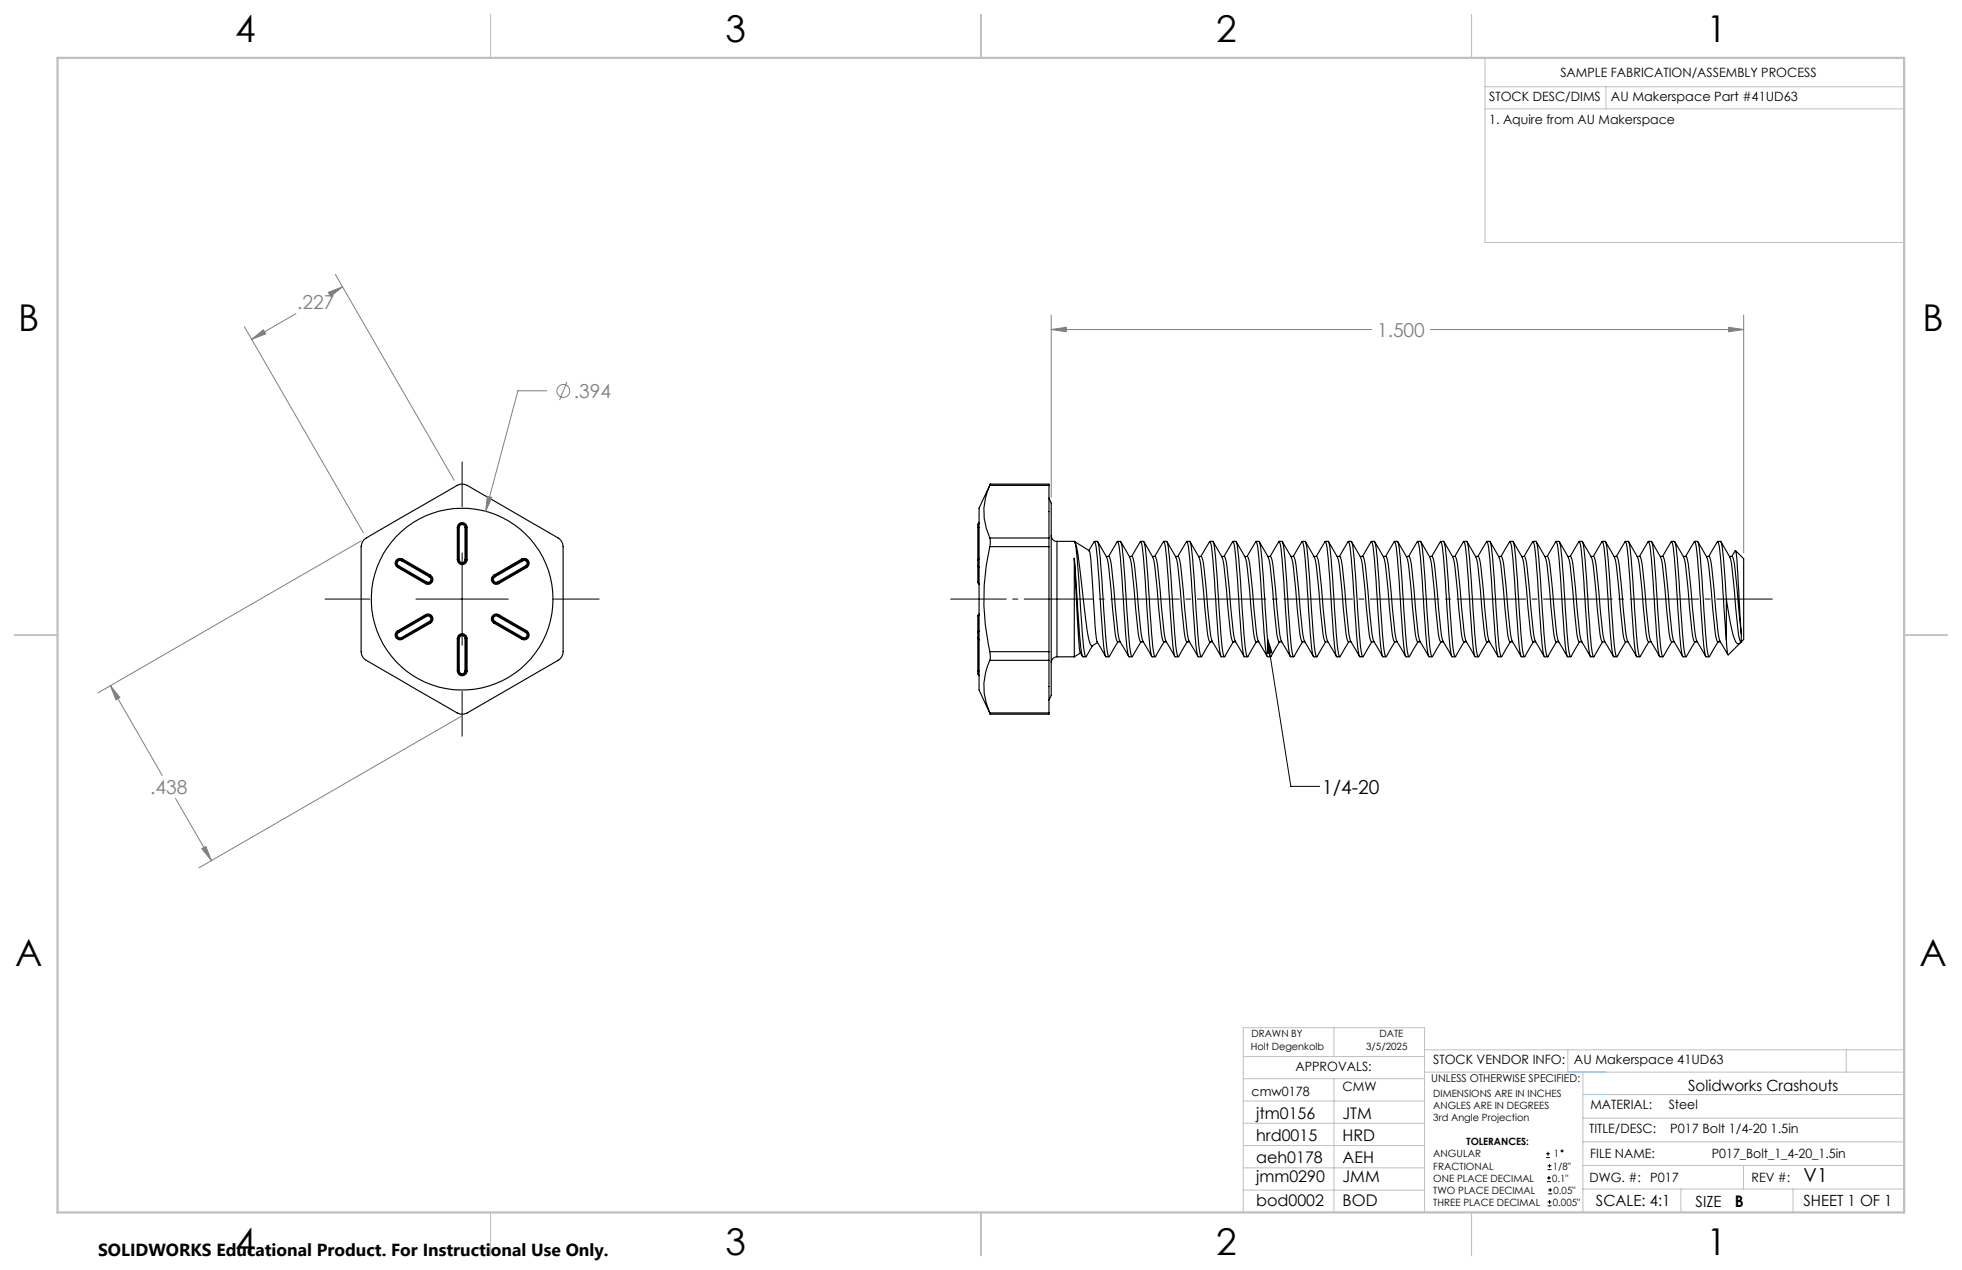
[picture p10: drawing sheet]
<svg xmlns="http://www.w3.org/2000/svg" width="432mm" height="279mm" viewBox="0 0 432 279" stroke-linecap="round" stroke-linejoin="round" font-family="sans-serif">
<g fill="none" stroke="#000" stroke-width=".25">
<path d="M80 118.8l20.6-12a2.22 2.22 0 0 1 2.2 0l20 11.6a2.18 2.18 0 0 1 1.1 1.9v21.5a3.3 3.3 0 0 1-1.1 3.5l-20 11.5a2.25 2.25 0 0 1-2.2 0l-20-11.5a2.11 2.11 0 0 1-1.1-1.9v-23.1l.2-.9zM100.6 116h.3M100.6 116a1.08 1.08 0 0 1 1.1-1 1.08 1.08 0 0 1 1.1 1M100.6 116v7.2M100.9 116h.2M100.9 116a.85 .85 0 0 1 .8-.8 .85 .85 0 0 1 .9 .8M100.9 116v7.2M101.1 116a.64 .64 0 0 1 .6-.6 .64 .64 0 0 1 .6 .6M101.1 116v7.2M102.3 116h.3M102.3 116v7.2M102.6 116h.2"/>
<path d="M102.6 116v7.2M102.8 116v7.2M215.2 116h.1M215.2 116v7.3M215.3 115.2l-.1 .8M215.3 116h.2M215.3 115.2v.8M215.3 116v7.1M215.5 115l-.2 .2M217.8 106.8a13.3 13.3 0 0 0 0 11.6M217.8 118.4v1.9M217.8 118.4h13.1"/>
<path d="M217.8 106.8h13.1M217.9 106.5l-.1 .3M217.9 106.5l-2.4 5.3v40l2.4 5.3h13v-.3M217.9 106.5h13v.3M230.9 109.6l.5 1.1v39.6a5.9 5.9 0 0 1-.5 3.7M230.9 118.4v1.9M230.9 106.8v11.6M231.4 117.8a1.21 1.21 0 0 0 1.2 1.3M232.6 119.1v25.4M232.6 119.1h3.8M236.4 119.1l3.3 2.1a99.2 99.2 0 0 1 1.1 13.2l.4 5.3a4.5 4.5 0 0 0 1.1 3l1 1.6M236.4 119.1l.1 .2a144.3 144.3 0 0 1 1.4 16.4l.5 6.4 .4 2.3 .2 .1 .1-.1"/>
<path d="M236.5 119.2l.1 .1a75.8 75.8 0 0 1 1.8 12.7l1.1 7.9a2.85 2.85 0 0 0 .8 2.2l.1-.1M240.8 119.2l-1.2 2M240.8 119.2l.1-.1 .1 .2a144.3 144.3 0 0 1 1.4 16.4l.8 8.2 .2 .6h.7M240.9 119.1h.6l.1 .2a144.3 144.3 0 0 1 1.4 16.4l.5 6.4 .4 2.3 .2 .1 .1-.1M241.6 119.2l1 1.7a7 7 0 0 1 1.5 4.3l.4 4.8a81.5 81.5 0 0 0 1.3 11l.2 .2h.6M245.9 119.2l-1.9 3.2M245.9 119.2l.1-.1 .1 .2a144.3 144.3 0 0 1 1.4 16.4l.7 8.2 .3 .6h.6M246 119.1h.6l.1 .2a144.3 144.3 0 0 1 1.4 16.4l.5 6.4 .4 2.3 .1 .1 .1-.1M246.7 119.2l.9 1.7a7 7 0 0 1 1.5 4.3l.5 4.8a81.5 81.5 0 0 0 1.3 11l.1 .2h.6M251 119.2l-1.9 3.2M251 119.2v-.1l.1 .2a144.3 144.3 0 0 1 1.5 16.4l.7 8.2 .3 .6h.6M251 119.1h.7l.1 .2a144.3 144.3 0 0 1 1.4 16.4l.5 6.4 .4 2.3 .1 .1 .1-.1"/>
<path d="M251.7 119.2l1 1.7a7 7 0 0 1 1.5 4.3l.5 4.8a81.5 81.5 0 0 0 1.3 11l.1 .2h.6M256 119.2l-1.9 3.2M256 119.2l.1-.1 .1 .2a144.3 144.3 0 0 1 1.4 16.4l.8 8.2 .3 .6h.6M256.1 119.1h.7l.1 .2a144.3 144.3 0 0 1 1.4 16.4l.5 6.4 .4 2.3 .1 .1 .1-.1M256.8 119.2l1 1.7a7 7 0 0 1 1.5 4.3l.5 4.8a81.5 81.5 0 0 0 1.3 11l.1 .2h.6M261.1 119.2l-1.9 3.2M261.1 119.2l.1-.1 .1 .2a144.3 144.3 0 0 1 1.4 16.4l.8 8.2 .2 .6h.7M261.2 119.1h.6l.1 .2a144.3 144.3 0 0 1 1.4 16.4l.5 6.4 .4 2.3 .2 .1 .1-.1M261.9 119.2l1 1.7a7 7 0 0 1 1.5 4.3l.5 4.8a81.5 81.5 0 0 0 1.2 11l.2 .2h.6M266.2 119.2l-1.9 3.2M266.2 119.2l.1-.1 .1 .2a144.3 144.3 0 0 1 1.4 16.4l.8 8.2 .2 .6h.7M266.3 119.1h.6l.1 .2a144.3 144.3 0 0 1 1.4 16.4l.5 6.4 .4 2.3 .2 .1 .1-.1"/>
<path d="M267 119.2l1 1.7a7 7 0 0 1 1.5 4.3l.4 4.8a81.5 81.5 0 0 0 1.3 11l.2 .2h.6M271.3 119.2l-1.9 3.2M271.3 119.2l.1-.1 .1 .2a144.3 144.3 0 0 1 1.4 16.4l.7 8.2 .3 .6h.6M271.4 119.1h.6l.1 .2a144.3 144.3 0 0 1 1.4 16.4l.5 6.4 .4 2.3 .1 .1 .1-.1M272.1 119.2l.9 1.7a7 7 0 0 1 1.5 4.3l.5 4.8a81.5 81.5 0 0 0 1.3 11l.1 .2h.6M276.4 119.2l-1.9 3.2M276.4 119.2v-.1l.1 .2a144.3 144.3 0 0 1 1.5 16.4l.7 8.2 .3 .6h.6M276.4 119.1h.7l.1 .2a144.3 144.3 0 0 1 1.4 16.4l.5 6.4 .4 2.3 .1 .1 .1-.1M277.1 119.2l1 1.7a7 7 0 0 1 1.5 4.3l.5 4.8a81.5 81.5 0 0 0 1.3 11l.1 .2h.6M281.4 119.2l-1.9 3.2M281.4 119.2l.1-.1 .1 .2a144.3 144.3 0 0 1 1.4 16.4l.8 8.2 .3 .6h.6M281.5 119.1h.7l.1 .2a144.3 144.3 0 0 1 1.4 16.4l.5 6.4 .4 2.3 .1 .1 .1-.1"/>
<path d="M282.2 119.2l1 1.7a7 7 0 0 1 1.5 4.3l.5 4.8a81.5 81.5 0 0 0 1.3 11l.1 .2h.6M286.5 119.2l-1.9 3.2M286.5 119.2l.1-.1 .1 .2a144.3 144.3 0 0 1 1.4 16.4l.8 8.2 .2 .6h.7M286.6 119.1h.6l.1 .2a144.3 144.3 0 0 1 1.4 16.4l.5 6.4 .4 2.3 .2 .1 .1-.1M287.3 119.2l1 1.7a7 7 0 0 1 1.5 4.3l.5 4.8a81.5 81.5 0 0 0 1.2 11l.2 .2h.6M291.6 119.2l-1.9 3.2M291.6 119.2l.1-.1 .1 .2a144.3 144.3 0 0 1 1.4 16.4l.8 8.2 .2 .6h.7M291.7 119.1h.6l.1 .2a144.3 144.3 0 0 1 1.4 16.4l.5 6.4 .4 2.3 .2 .1 .1-.1M292.4 119.2l1 1.7a7 7 0 0 1 1.5 4.3l.4 4.8a81.5 81.5 0 0 0 1.3 11l.2 .2h.6M296.7 119.2l-1.9 3.2M296.7 119.2l.1-.1 .1 .2a144.3 144.3 0 0 1 1.4 16.4l.7 8.2 .3 .6h.6M296.8 119.1h.6l.1 .2a144.3 144.3 0 0 1 1.4 16.4l.5 6.4 .4 2.3 .1 .1 .1-.1"/>
<path d="M297.5 119.2l.9 1.7a7 7 0 0 1 1.5 4.3l.5 4.8a81.5 81.5 0 0 0 1.3 11l.1 .2h.6M301.8 119.2l-1.9 3.2M301.8 119.2v-.1l.1 .2a144.3 144.3 0 0 1 1.5 16.4l.7 8.2 .3 .6h.6M301.8 119.1h.7l.1 .2a144.3 144.3 0 0 1 1.4 16.4l.5 6.4 .4 2.3 .1 .1 .1-.1M302.5 119.2l1 1.7a7 7 0 0 1 1.5 4.3l.5 4.8a81.5 81.5 0 0 0 1.3 11l.1 .2h.6M306.8 119.2l-1.9 3.2M306.8 119.2l.1-.1 .1 .2a144.3 144.3 0 0 1 1.4 16.4l.8 8.2 .3 .6h.6M306.9 119.1h.7l.1 .2a144.3 144.3 0 0 1 1.4 16.4l.5 6.4 .4 2.3 .1 .1 .1-.1M307.6 119.2l1 1.7a7 7 0 0 1 1.5 4.3l.5 4.8a81.5 81.5 0 0 0 1.3 11l.1 .2h.6M311.9 119.2l-1.9 3.2M311.9 119.2l.1-.1 .1 .2a144.3 144.3 0 0 1 1.4 16.4l.8 8.2 .2 .6h.7M312 119.1h.6l.1 .2a144.3 144.3 0 0 1 1.4 16.4l.5 6.4 .4 2.3 .2 .1 .1-.1"/>
<path d="M312.7 119.2l1 1.7a7 7 0 0 1 1.5 4.3l.5 4.8a81.5 81.5 0 0 0 1.2 11l.2 .2h.6M317 119.2l-1.9 3.2M317 119.2l.1-.1 .1 .2a144.3 144.3 0 0 1 1.4 16.4l.8 8.2 .2 .6h.7M317.1 119.1h.6l.1 .2a144.3 144.3 0 0 1 1.4 16.4l.5 6.4 .4 2.3 .2 .1 .1-.1M317.8 119.2l1 1.7a7 7 0 0 1 1.5 4.3l.4 4.8a81.5 81.5 0 0 0 1.3 11l.2 .2h.6M322.1 119.2l-1.9 3.2M322.1 119.2l.1-.1 .1 .2a144.3 144.3 0 0 1 1.4 16.4l.7 8.2 .3 .6h.6M322.2 119.1h.6l.1 .2a144.3 144.3 0 0 1 1.4 16.4l.5 6.4 .4 2.3 .1 .1 .1-.1M322.9 119.2l.9 1.7a7 7 0 0 1 1.5 4.3l.5 4.8a81.5 81.5 0 0 0 1.3 11l.1 .2h.6M327.2 119.2l-1.9 3.2M327.2 119.2v-.1l.1 .2a144.3 144.3 0 0 1 1.5 16.4l.7 8.2 .3 .6h.6M327.2 119.1h.7l.1 .2a144.3 144.3 0 0 1 1.4 16.4l.5 6.4 .4 2.3 .1 .1 .1-.1"/>
<path d="M327.9 119.2l1 1.7a7 7 0 0 1 1.5 4.3l.5 4.8a81.5 81.5 0 0 0 1.3 11l.1 .2h.6M332.2 119.2l-1.9 3.2M332.2 119.2l.1-.1 .1 .2a144.3 144.3 0 0 1 1.4 16.4l.8 8.2 .3 .6h.6M332.3 119.1h.7l.1 .2a144.3 144.3 0 0 1 1.4 16.4l.5 6.4 .4 2.3 .1 .1 .1-.1M333 119.2l1 1.7a7 7 0 0 1 1.5 4.3l.5 4.8a81.5 81.5 0 0 0 1.3 11l.1 .2h.6M337.3 119.2l-1.9 3.2M337.3 119.2l.1-.1 .1 .2a144.3 144.3 0 0 1 1.4 16.4l.8 8.2 .2 .6h.7M337.4 119.1h.6l.1 .2a144.3 144.3 0 0 1 1.4 16.4l.5 6.4 .4 2.3 .2 .1 .1-.1M338.1 119.2l1 1.7a7 7 0 0 1 1.5 4.3l.5 4.8a81.5 81.5 0 0 0 1.2 11l.2 .2h.6M342.4 119.2l-1.9 3.2M342.4 119.2l.1-.1 .1 .2a144.3 144.3 0 0 1 1.4 16.4l.8 8.2 .2 .6h.7M342.5 119.1h.6l.1 .2a144.3 144.3 0 0 1 1.4 16.4l.5 6.4 .4 2.3 .2 .1 .1-.1"/>
<path d="M343.2 119.2l1 1.7a7 7 0 0 1 1.5 4.3l.4 4.8a81.5 81.5 0 0 0 1.3 11l.2 .2h.6M347.5 119.2l-1.9 3.2M347.5 119.2l.1-.1 .1 .2a144.3 144.3 0 0 1 1.4 16.4l.7 8.2 .3 .6h.6M347.6 119.1h.6l.1 .2a144.3 144.3 0 0 1 1.4 16.4l.5 6.4 .4 2.3 .1 .1 .1-.1M348.3 119.2l.9 1.7a7 7 0 0 1 1.5 4.3l.5 4.8a81.5 81.5 0 0 0 1.3 11l.1 .2h.6M352.6 119.2l-1.9 3.2M352.6 119.2v-.1l.1 .2a144.3 144.3 0 0 1 1.5 16.4l.7 8.2 .3 .6h.6M352.6 119.1h.7l.1 .2a144.3 144.3 0 0 1 1.4 16.4l.5 6.4 .4 2.3 .1 .1 .1-.1M353.3 119.2l1 1.7a7 7 0 0 1 1.5 4.3l.5 4.8a81.5 81.5 0 0 0 1.3 11l.1 .2h.6M357.6 119.2l-1.9 3.2M357.6 119.2l.1-.1 .1 .2a144.3 144.3 0 0 1 1.4 16.4l.8 8.2 .3 .6h.6M357.7 119.1h.7l.1 .2a144.3 144.3 0 0 1 1.4 16.4l.5 6.4 .4 2.3 .1 .1 .1-.1"/>
<path d="M358.4 119.2l1 1.7a7 7 0 0 1 1.5 4.3l.5 4.8a81.5 81.5 0 0 0 1.3 11l.1 .2h.6M362.7 119.2l-1.9 3.2M362.7 119.2l.1-.1 .1 .2a144.3 144.3 0 0 1 1.4 16.4l.8 8.2 .2 .6h.7M362.8 119.1h.6l.1 .2a144.3 144.3 0 0 1 1.4 16.4l.5 6.4 .4 2.3 .2 .1 .1-.1M363.5 119.2l1 1.7a7 7 0 0 1 1.5 4.3l.5 4.8a81.5 81.5 0 0 0 1.2 11l.2 .2h.6M367.8 119.2l-1.9 3.2M367.8 119.2l.1-.1 .1 .2a144.3 144.3 0 0 1 1.4 16.4l.8 8.2 .2 .6h.7M367.9 119.1h.6l.1 .2a144.3 144.3 0 0 1 1.4 16.4l.5 6.4 .4 2.3 .2 .1 .1-.1M368.6 119.2l1 1.7a7 7 0 0 1 1.5 4.3l.4 4.8a81.5 81.5 0 0 0 1.3 11l.2 .2h.6M372.9 119.2l-1.9 3.2M372.9 119.2l.1-.1 .1 .2a144.3 144.3 0 0 1 1.4 16.4l.7 8.2 .3 .6h.6M373 119.1h.6l.1 .2a144.3 144.3 0 0 1 1.4 16.4l.5 6.4 .4 2.3 .1 .1 .1-.1"/>
<path d="M373.7 119.2l.9 1.7a7 7 0 0 1 1.5 4.3l.5 4.8a81.6 81.6 0 0 0 1.3 11l.1 .2h.6M378 119.2l-1.9 3.2M378 119.2v-.1l.1 .2a144.3 144.3 0 0 1 1.5 16.4l.3 5.1M378 119.1h.7l.1 .2a82.1 82.1 0 0 1 1.1 12.5M378.7 119.2l1 1.7a7 7 0 0 1 1.5 4.3l.5 4.8a81.6 81.6 0 0 0 1.3 11l.2 .2M87.5 138.8l.1 .2M87.5 138.8a1.06 1.06 0 0 0-.4 1.4 1.06 1.06 0 0 0 1.5 .4M87.5 124.8l6.2 3.6M87.6 139a.85 .85 0 0 0-.3 1.1 .85 .85 0 0 0 1.2 .3M87.6 139l.1 .2M87.6 124.7l-.1 .1M87.6 124.7l6.2 3.5"/>
<path d="M87.7 124.5l-.1 .2M87.7 139.2a.63 .63 0 0 0-.2 .8 .63 .63 0 0 0 .9 .3M87.7 124.5l6.2 3.5M88.4 123.4a.63 .63 0 0 0-.9 .2 .63 .63 0 0 0 .2 .9M88.4 123.4l6.1 3.5M88.5 123.2a.85 .85 0 0 0-1.2 .3 .85 .85 0 0 0 .3 1.2M88.5 123.2l-.1 .2M88.5 123.2l6.1 3.6M88.6 123a1.07 1.07 0 0 0-1.5 .4 1.07 1.07 0 0 0 .4 1.4M88.6 123l-.1 .2M88.6 123l6.2 3.5M93.7 135.2l.1 .2"/>
<path d="M93.7 135.2a1.08 1.08 0 0 1 1.4 .4 1.08 1.08 0 0 1-.3 1.5M93.7 135.2l-6.2 3.6M93.8 135.4l.1 .2M93.8 135.4a.85 .85 0 0 1 1.1 .3 .85 .85 0 0 1-.3 1.2M93.8 128.2l-.1 .2M93.8 135.4l-6.2 3.6M93.9 128l-.1 .2M93.9 135.6a.63 .63 0 0 1 .9 .2 .63 .63 0 0 1-.3 .9M93.9 135.6l-6.2 3.6M94.5 126.9a.63 .63 0 0 1 .3 .9 .63 .63 0 0 1-.9 .2M94.5 136.7l.1 .2M94.5 136.7l-6.1 3.6"/>
<path d="M94.6 126.8l-.1 .1M94.6 126.8a.85 .85 0 0 1 .3 1.1 .85 .85 0 0 1-1.1 .3M94.6 136.9l.2 .2M94.6 136.9l-6.1 3.5M94.8 126.5l-.2 .3M94.8 126.5a1.08 1.08 0 0 1 .3 1.5 1.08 1.08 0 0 1-1.4 .4M94.8 137.1l-6.2 3.5M100.6 123.2h.3M100.6 123.2a1.08 1.08 0 0 0 1.1 1 1.08 1.08 0 0 0 1.1-1M100.9 123.2a.85 .85 0 0 0 .8 .8 .85 .85 0 0 0 .9-.8M100.9 123.2h.2M101.1 123.2a.64 .64 0 0 0 .6 .6 .64 .64 0 0 0 .6-.6"/>
<path d="M102.3 123.2h.3M102.6 123.2h.2M108.7 126.5a1.07 1.07 0 0 0-.4 1.5 1.07 1.07 0 0 0 1.4 .4M108.7 126.5l.1 .3M108.7 137.1l6.1 3.5M108.8 126.8l.1 .1M108.8 126.8a.85 .85 0 0 0-.3 1.1 .85 .85 0 0 0 1.1 .3M108.8 136.9l-.1 .2M108.8 136.9l6.1 3.5M108.9 136.7l-.1 .2M108.9 126.9a.63 .63 0 0 0-.2 .9 .63 .63 0 0 0 .8 .2M108.9 136.7l6.2 3.6"/>
<path d="M109.5 135.6a.63 .63 0 0 0-.8 .2 .63 .63 0 0 0 .2 .9M109.5 128l.1 .2M109.5 135.6l6.2 3.6M109.6 135.4a.85 .85 0 0 0-1.1 .3 .85 .85 0 0 0 .3 1.2M109.6 135.4l-.1 .2M109.6 128.2l.1 .2M109.6 135.4l6.2 3.6M109.7 135.2a1.07 1.07 0 0 0-1.4 .4 1.07 1.07 0 0 0 .4 1.5M109.7 135.2l-.1 .2M109.7 135.2l6.2 3.6M114.8 123l.1 .2M114.8 123a1.08 1.08 0 0 1 1.5 .4 1.08 1.08 0 0 1-.4 1.4"/>
<path d="M114.8 123l-6.1 3.5M114.9 123.2l.2 .2M114.9 123.2a.86 .86 0 0 1 1.2 .3 .86 .86 0 0 1-.3 1.2M114.9 123.2l-6.1 3.6M115.1 123.4a.63 .63 0 0 1 .8 .2 .63 .63 0 0 1-.2 .9M115.1 123.4l-6.2 3.5M115.7 139.2a.63 .63 0 0 1 .2 .8 .63 .63 0 0 1-.8 .3M115.7 124.5l.1 .2M115.7 124.5l-6.2 3.5M115.8 139l-.1 .2M115.8 139a.86 .86 0 0 1 .3 1.1 .86 .86 0 0 1-1.2 .3M115.8 124.7l.1 .1"/>
<path d="M115.8 124.7l-6.2 3.5M115.9 138.8l-.1 .2M115.9 138.8a1.07 1.07 0 0 1 .4 1.5 1.07 1.07 0 0 1-1.5 .3M115.9 124.8l-6.2 3.6M215.2 128l.1 .3M215.2 123.3v1.2M215.2 124.5l.1 .2M215.2 139.2v1.1M215.2 128l.1 .2M215.2 123.2h.1M215.2 124.5v3.5M215.3 123.1l-.1 .2"/>
<path d="M215.3 128.3l.2 .3M215.3 135.3l-.1 3.9M215.3 124.7l.2 .1M215.3 139l-.1 .2M215.3 128.2l.2 .2M215.3 123.1v1.6M215.3 139v1.5M215.3 128.2v.1M215.3 124.7v3.5M215.3 135.3v3.7M215.5 122.8l-.2 .3M215.5 135.1l-.2 .2"/>
<path d="M215.5 138.8l-.2 .2M215.5 135.2l-.3 .4M217.8 120.3a51.1 51.1 0 0 0 0 23.1M217.8 120.3h13.1M230.9 120.3v23.1M236.4 122.8v21.7M236.4 122.8l.8 15.6 .5 5.1M236.4 122.8l.8 11a85.1 85.1 0 0 0 1 10.6l.1 .1h.7M243.5 122.4h.6a5.3 5.3 0 0 1 .6 2.8l.5 4.8a91 91 0 0 0 1.2 11l2 3.3M248.6 122.4h.5a5.3 5.3 0 0 1 .7 2.8l.5 4.8a91 91 0 0 0 1.2 11l1.9 3.3M253.6 122.4h.6a5.3 5.3 0 0 1 .6 2.8l.5 4.8a91 91 0 0 0 1.3 11l1.9 3.3M258.7 122.4h.6a5.3 5.3 0 0 1 .6 2.8l.5 4.8a91 91 0 0 0 1.3 11l1.9 3.3"/>
<path d="M263.8 122.4h.6a5.3 5.3 0 0 1 .6 2.8l.5 4.8a91 91 0 0 0 1.2 11l2 3.3M268.9 122.4h.6a5.3 5.3 0 0 1 .6 2.8l.5 4.8a91 91 0 0 0 1.2 11l2 3.3M274 122.4h.5a5.3 5.3 0 0 1 .7 2.8l.5 4.8a91 91 0 0 0 1.2 11l1.9 3.3M279 122.4h.6a5.3 5.3 0 0 1 .6 2.8l.5 4.8a91 91 0 0 0 1.3 11l1.9 3.3M284.1 122.4h.6a5.3 5.3 0 0 1 .6 2.8l.5 4.8a91 91 0 0 0 1.3 11l1.9 3.3M289.2 122.4h.6a5.3 5.3 0 0 1 .6 2.8l.5 4.8a91 91 0 0 0 1.2 11l2 3.3M294.3 122.4h.6a5.3 5.3 0 0 1 .6 2.8l.5 4.8a91 91 0 0 0 1.2 11l2 3.3M299.4 122.4h.5a5.3 5.3 0 0 1 .7 2.8l.5 4.8a91 91 0 0 0 1.2 11l1.9 3.3M304.4 122.4h.6a5.3 5.3 0 0 1 .6 2.8l.5 4.8a91 91 0 0 0 1.3 11l1.9 3.3M309.5 122.4h.6a5.3 5.3 0 0 1 .6 2.8l.5 4.8a91 91 0 0 0 1.3 11l1.9 3.3M314.6 122.4h.6a5.3 5.3 0 0 1 .6 2.8l.5 4.8a91 91 0 0 0 1.2 11l2 3.3M319.7 122.4h.6a5.3 5.3 0 0 1 .6 2.8l.5 4.8a91 91 0 0 0 1.2 11l2 3.3"/>
<path d="M324.8 122.4h.5a5.3 5.3 0 0 1 .7 2.8l.5 4.8a91 91 0 0 0 1.2 11l1.9 3.3M329.8 122.4h.6a5.3 5.3 0 0 1 .6 2.8l.5 4.8a91 91 0 0 0 1.3 11l1.9 3.3M334.9 122.4h.6a5.3 5.3 0 0 1 .6 2.8l.5 4.8a91 91 0 0 0 1.3 11l1.9 3.3M340 122.4h.6a5.3 5.3 0 0 1 .6 2.8l.5 4.8a91 91 0 0 0 1.2 11l2 3.3M345.1 122.4h.6a5.3 5.3 0 0 1 .6 2.8l.5 4.8a91 91 0 0 0 1.2 11l2 3.3M350.2 122.4h.5a5.3 5.3 0 0 1 .7 2.8l.5 4.8a91 91 0 0 0 1.2 11l1.9 3.3M355.2 122.4h.6a5.3 5.3 0 0 1 .6 2.8l.5 4.8a91 91 0 0 0 1.3 11l1.9 3.3M360.3 122.4h.6a5.3 5.3 0 0 1 .6 2.8l.5 4.8a91 91 0 0 0 1.3 11l1.9 3.3M365.4 122.4h.6a5.3 5.3 0 0 1 .6 2.8l.5 4.8a91 91 0 0 0 1.2 11l2 3.3M370.5 122.4h.6a5.3 5.3 0 0 1 .6 2.8l.5 4.8a91 91 0 0 0 1.2 11l2 3.3M375.6 122.4h.5a5.3 5.3 0 0 1 .7 2.8l.5 4.8a91 91 0 0 0 1.2 11l1.7 3M379.9 131.8v9"/>
<path d="M379.9 131.8l1.2 6.7a6.3 6.3 0 0 0 1.2 3.1l.4 .1 .5-.5M380.6 122.4h.6a5.3 5.3 0 0 1 .6 2.8l1.4 14.2M381.1 122.4l.9-1.3 .2 1.6 1 16.7M382 121.1l1.8 1.8v17.8l-.6 .5M383.2 139.4v1.8M88.4 140.3l.1 .1M88.5 140.4l.1 .2M100.6 140.5h.3M100.6 140.5a1.08 1.08 0 0 1 1.1-1.1 1.08 1.08 0 0 1 1.1 1.1M100.6 147.6a1.08 1.08 0 0 0 1.1 1.1 1.08 1.08 0 0 0 1.1-1.1M100.6 147.6h.3M100.6 140.5v7.1"/>
<path d="M100.9 140.5h.2M100.9 140.5a.85 .85 0 0 1 .8-.9 .85 .85 0 0 1 .9 .9M100.9 147.6h.2M100.9 147.6a.85 .85 0 0 0 .8 .8 .85 .85 0 0 0 .9-.8M100.9 140.5v7.1M101.1 147.6a.64 .64 0 0 0 .6 .6 .64 .64 0 0 0 .6-.6M101.1 140.5a.64 .64 0 0 1 .6-.7 .64 .64 0 0 1 .6 .7M101.1 140.5v7.1M102.3 140.5h.3M102.3 147.6h.3M102.3 140.5v7.1M102.6 140.5h.2"/>
<path d="M102.6 147.6h.2M102.6 140.5v7.1M102.8 140.5v7.1M114.9 140.4l-.1 .2M115.1 140.3l-.2 .1M215.2 140.3l.1 .2M215.2 147.6l.1 .8M215.2 147.6h.1M215.2 140.5h.1M215.2 140.3v7.3M215.3 140.5l.2 .3M215.3 148.4l.2 .3"/>
<path d="M215.3 147.6h.2M215.3 147.6v.8M215.3 140.5v7.1M217.8 143.4v1.9M217.8 145.3a13.3 13.3 0 0 0 0 11.5M217.8 156.8l.1 .3M217.8 143.4h13.1M217.8 145.3h13.1M217.8 156.8h13.1M230.9 143.4v1.9M230.9 145.3v11.5M232.6 144.5a1.26 1.26 0 0 0-1.2 1.3"/>
<path d="M232.6 144.5h3.8M237.7 143.5l.5 .8M237.8 143.7l-1.4 .8M240.5 142l-1.4 2.4M241.5 141.4l-1.1 .7M246 141.2l-1.8 3.2M251.1 141.2l-1.9 3.2M256.2 141.2l-1.9 3.2M261.3 141.2l-1.9 3.2M266.3 141.2l-1.8 3.2M271.4 141.2l-1.8 3.2M276.5 141.2l-1.9 3.2"/>
<path d="M281.6 141.2l-1.9 3.2M286.7 141.2l-1.9 3.2M291.7 141.2l-1.8 3.2M296.8 141.2l-1.8 3.2M301.9 141.2l-1.9 3.2M307 141.2l-1.9 3.2M312.1 141.2l-1.9 3.2M317.1 141.2l-1.8 3.2M322.2 141.2l-1.8 3.2M327.3 141.2l-1.9 3.2M332.4 141.2l-1.9 3.2M337.5 141.2l-1.9 3.2"/>
<path d="M342.5 141.2l-1.8 3.2M347.6 141.2l-1.8 3.2M352.7 141.2l-1.9 3.2M357.8 141.2l-1.9 3.2M362.9 141.2l-1.9 3.2M367.9 141.2l-1.8 3.2M373 141.2l-1.8 3.2M378.1 141.2l-1.9 3.2M379.9 140.8l.4 3.3 2.6-2.6"/>
<circle cx="101.7" cy="131.8" r="20"/>
</g>
<g fill="none" stroke="#808080" stroke-width=".22">
<path d="M53.8 71.9l26.2 45.3M55.4 74.6l2.6-2 .5 .8zM65.1 69l-9.7 5.6M72.2 64.3l3.2-1.2-2.6 2.1zM73.8 60.4l26.2 45.3M75.4 63.1l-1.6 .9M231.4 72.5l3.3-.5v1zM231.4 69.3v40.1M231.4 72.5h70.5M314.8 72.5h69M380.4 72l3.4 .5-3.4 .5zM383.8 69.3v52.3"/>
<path d="M120.3 86h-6.3l-7.1 26.5M124.8 84l-1.6 4M79.5 119l-57.9 33.4M107.2 109.2l1 .2-1.3 3.1zM24.3 150.8l2.1 2.7-.9 .5zM24.3 150.8l11.4 19.8M101.7 157.5l-57.9 33.4M38.6 175.6l7.9 13.7M44.4 186.7l.9-.5 1.2 3.1z"/>
<circle cx="124" cy="86" r="1.41"/>
</g>
<g fill="none" stroke="#000" stroke-width=".22">
<path d="M101.7 101.6v9.9M71.5 131.8h9.9M91.5 131.8h20.4M101.7 121.6v20.4M122 131.8h9.9M101.7 152.1v9.9M278.9 140.4l1.1 3.2-1.1 .2zM278.9 140.4l5.2 32.6h6.3M340.3 254.7h.8M340.3 253.8h.8M340.5 260h.8M340.5 259.2h.8"/>
<path d="M340.6 257.3h.9M340.6 256.5h.9M340.7 253.4v.8M340.9 258.7v.8M341 256.1v.8M340.6 265.3h.9M340.6 264.4h.9M340.7 262.6h.9M340.7 261.8h.9M341 264v.9M341.2 261.4v.8"/>
<circle cx="343.8" cy="253.2" r=".2"/>
</g>
<path d="M390.1 131.8h-181" fill="none" stroke="#000" stroke-width=".22" stroke-dasharray="15.2 1.3 1.3 1.3" stroke-dashoffset="2.9" stroke-linecap="butt"/>
<g fill="none" stroke="#c0c0c0" stroke-width=".22">
<path d="M326.8 19.1h92.3M326.8 12.7v40.6h92.3M353.4 19.1v4.9M326.8 24h92.3M273.6 232.4h39.9M273.6 237.3h39.9M293.6 226.1v6.3M293.6 237.3v29.4M313.5 235.9h105.6M313.5 231h105.6M345.1 231v4.9M348.4 235.9v30.9"/>
<path d="M406.3 231v4.9M273.6 242.2h39.9M273.6 247.1h39.9M273.6 252h39.9M273.6 256.9h39.9M348.4 246h70.7M348.4 256.4h70.7M348.4 251.2h70.7M348.4 240.8h70.7M383.7 256.4v5.2M273.6 261.8h39.9M313.5 266.7v-40.6h-39.9v40.6h74.4"/>
<path d="M348.4 261.6h70.7M369.9 261.6v5.2M394.6 261.6v5.2"/>
</g>
<path d="M107.9 3.2v9.5M215.9 3.2v9.5M323.8 3.2v9.5M3.1 139.7h9.6M419.1 139.7h9.5M107.9 266.7v9.6M215.9 266.7v9.6M323.8 266.7v9.6" fill="none" stroke="#c0c0c0" stroke-width=".25"/>
<path d="M12.7 12.7h406.4v254h-406.4z" fill="none" stroke="#c0c0c0" stroke-width=".5"/>
<path d="M345.1 235.9h8.3M348.4 240.8h5" fill="none" stroke="#53a9ff" stroke-width=".22"/>
<path d="M278.9 140.4l1.1 3.2-1.1 .2z" fill="#000"/>
<path d="M231.4 72.5l3.3-.5v1zM380.4 72l3.4 .5-3.4 .5zM72.2 64.3l3.2-1.2-2.6 2.1zM55.4 74.6l2.6-2 .5 .8zM24.3 150.8l2.1 2.7-.9 .5zM44.4 186.7l.9-.5 1.2 3.1zM107.2 109.2l-.3 3.3 1.3-3.1z" fill="#808080"/>
<g font-size="8.1">
<text x="51.7" y="9.3">4</text>
<text x="159.7" y="9.3">3</text>
<text x="267.6" y="9.3">2</text>
<text x="375.6" y="9.3">1</text>
<text x="4" y="72.8">B</text>
<text x="423.1" y="72.8">B</text>
<text x="3.3" y="212.5">A</text>
<text x="422.4" y="212.5">A</text>
<text x="51.7" y="276">4</text>
<text x="159.7" y="276">3</text>
<text x="267.6" y="276">2</text>
<text x="375.6" y="276">1</text>
</g>
<g font-size="4.2" fill="#808080">
<text x="65.4" y="68.1">.227</text>
<text x="303.1" y="74.1">1.500</text>
<text x="126.3" y="87.5">.394</text>
<text x="33.1" y="174.7">.438</text>
</g>
<g font-size="4.2">
<text x="291" y="174.6">1/4-20</text>
<text x="396.9" y="260">V1</text>
</g>
<text font-size="3.8" x="21.6" y="276.3">SOLIDWORKS Educational Product. For Instructional Use Only.</text>
<g font-size="3.5">
<text x="276.4" y="246.2">jtm0156</text>
<text x="276.4" y="251">hrd0015</text>
<text x="295.5" y="246.2">JTM</text>
<text x="295.5" y="251">HRD</text>
<text x="276.4" y="255.8">aeh0178</text>
<text x="295.5" y="255.8">AEH</text>
<text x="276.4" y="260">jmm0290</text>
<text x="295.5" y="260">JMM</text>
<text x="276.4" y="265.3">bod0002</text>
<text x="295.5" y="265.3">BOD</text>
<text x="381.8" y="265.6">B</text>
</g>
<g font-size="3.4">
<text x="371.5" y="240.1">Solidworks Crashouts</text>
<text x="351.2" y="265.2">SCALE: 4:1</text>
<text x="373.2" y="265.6">SIZE</text>
<text x="396.9" y="265.2">SHEET 1 OF 1</text>
</g>
<g font-size="2.8">
<text x="343.4" y="16.9">SAMPLE FABRICATION/ASSEMBLY PROCESS</text>
<text x="327.7" y="22.3">STOCK DESC/DIMS</text>
<text x="354.5" y="22.2">AU Makerspace Part #41UD63</text>
<text x="327.7" y="27.3">1. Aquire from AU Makerspace</text>
<text x="285.1" y="235.7">APPROVALS:</text>
<text x="315.4" y="234.1">STOCK VENDOR INFO:</text>
<text x="346.4" y="234.1">AU Makerspace 41UD63</text>
<text x="275.5" y="241">cmw0178</text>
<text x="295.5" y="240.1">CMW</text>
<text x="350" y="244.1">MATERIAL:</text>
<text x="367.3" y="244.1">Steel</text>
<text x="349.7" y="249.2">TITLE/DESC:</text>
<text x="367.6" y="249.2">P017 Bolt 1/4-20 1.5in</text>
<text x="350" y="254.7">FILE NAME:</text>
<text x="376.8" y="254.8">P017_Bolt_1_4-20_1.5in</text>
<text x="349.8" y="260">DWG. #:</text>
<text x="363.2" y="260">P017</text>
<text x="385.5" y="260">REV #:</text>
</g>
<text font-size="2.4" x="315" y="238.1">UNLESS OTHERWISE SPECIFIED:</text>
<g font-size="2.2">
<text x="275.3" y="231.1">Holt Degenkolb</text>
<text x="275.4" y="228.2">DRAWN BY</text>
<text x="300.7" y="231.1">3/5/2025</text>
<text x="303.6" y="228.2">DATE</text>
<text x="315.4" y="241.4">DIMENSIONS ARE IN INCHES</text>
<text x="315.4" y="244">ANGLES ARE IN DEGREES</text>
<text x="315.4" y="246.7">3rd Angle Projection</text>
<text x="322.8" y="252">TOLERANCES:</text>
<text x="315.4" y="254.6">ANGULAR</text>
<text x="315.4" y="257.3">FRACTIONAL</text>
<text x="341.8" y="257.3">1/8&quot;</text>
<text x="342" y="254.6">1</text>
<text x="315.4" y="262.6">TWO PLACE DECIMAL</text>
<text x="315.4" y="260">ONE PLACE DECIMAL</text>
<text x="341.6" y="260">0.1&quot;</text>
<text x="341.9" y="262.6">0.05&quot;</text>
<text x="315.4" y="265.3">THREE PLACE DECIMAL</text>
<text x="341.8" y="265.3">0.005&quot;</text>
</g>
</svg>
